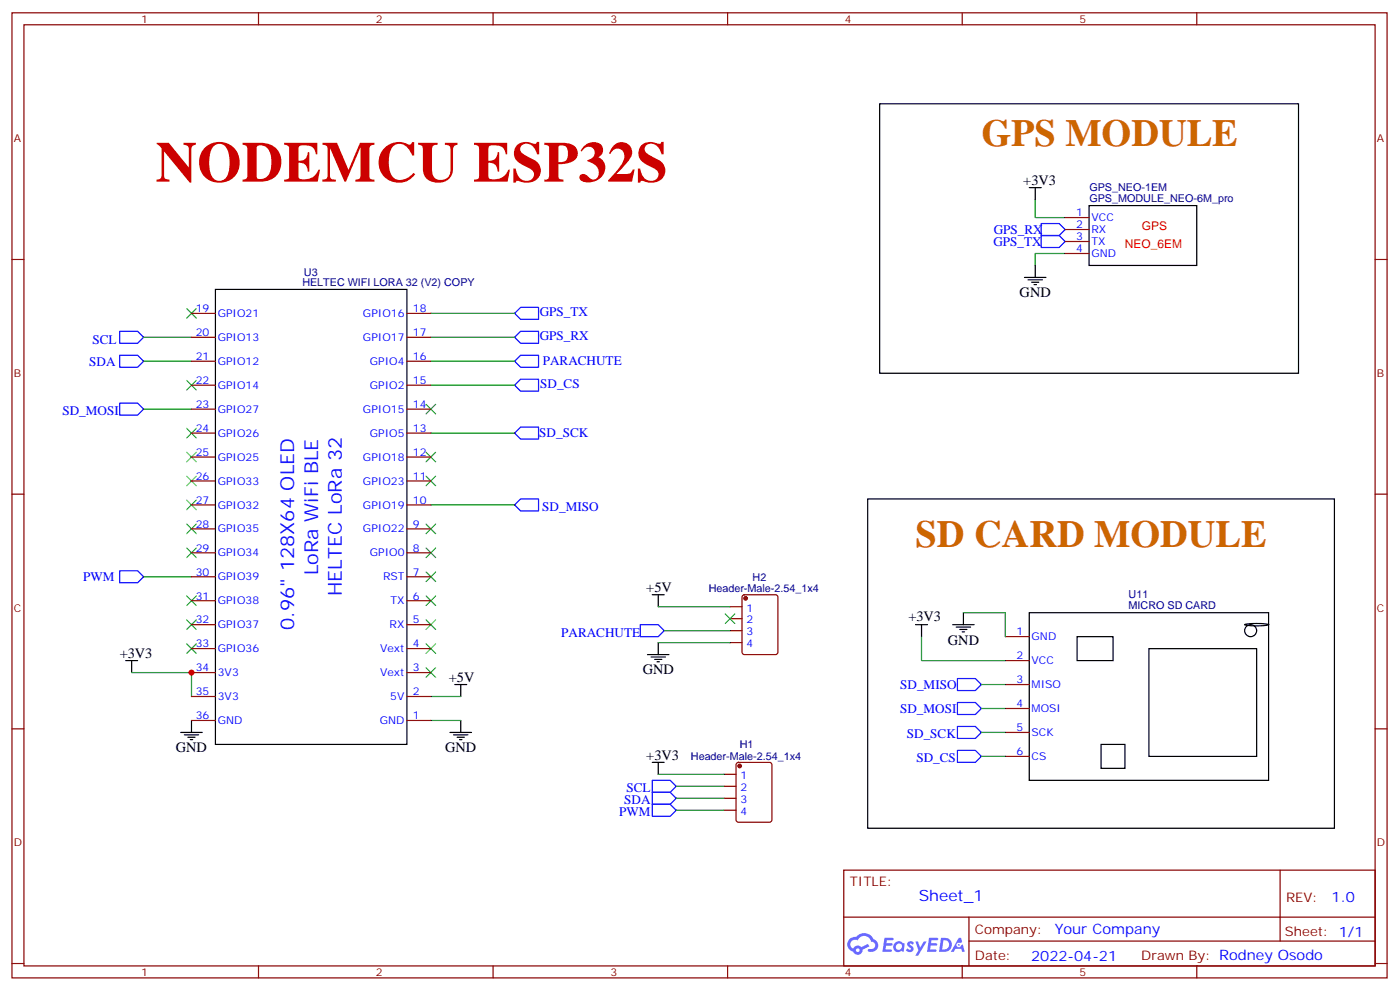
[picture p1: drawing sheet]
<svg xmlns="http://www.w3.org/2000/svg" width="413mm" height="292mm" viewBox="0 0 413 292" stroke-linecap="round" stroke-linejoin="round" font-family="sans-serif">
<g fill="none" stroke="#870000" stroke-width=".35">
<path d="M3.5 3.8h405.4v284.3h-405.4zM7.1 7.3h398.2v277.3h-398.2zM76.2 3.8v3.5M145.3 3.8v3.5M214.5 3.8v3.5M283.6 3.8v3.5M352.8 3.8v3.5M3.5 76.4h3.6M405.3 76.4h3.6M3.5 145.6h3.6M405.3 145.6h3.6M3.5 214.7h3.6"/>
<path d="M405.3 214.7h3.6M248.7 256.4h156.6v28.2h-156.6zM377.3 256.4v20.9M248.7 270.2h156.5M285.6 277.3h119.6M285.6 270.2v14.1M3.5 283.9h3.6M76.2 284.6v3.5M145.3 284.6v3.5M214.5 284.6v3.5M283.6 284.6v3.5M352.8 284.6v3.5"/>
<path d="M405.3 283.9h3.6"/>
</g>
<g fill="#5487ff">
<path d="M267.7 277.5a1.22 1.22 0 0 1 1.7 .3l-.4 .6a.47 .47 0 0 0-.3-.4 .47 .47 0 0 0-.5 .2l.1 .2a1.14 1.14 0 0 1 .8 1.7 1.14 1.14 0 0 1-1.9 0l-.2-.2 .5-.5 .7 .4a.29 .29 0 0 0 .3-.2 .29 .29 0 0 0-.2-.4 1.04 1.04 0 0 1-.6-1.7z"/>
<path d="M260.7 276.3h2.4l.3 .2-.2 .5h-1.8l-.1 .9h1.5l.3 .4-.3 .3h-1.6l-.2 1.1 1.7 .1 .2 .3-.2 .3h-2.6z"/>
<path d="M273.8 276.3h2.4l.3 .2-.1 .5h-1.8l-.2 .9h1.6l.3 .4-.4 .3h-1.6l-.1 1.1 1.7 .1 .2 .3-.2 .3h-2.6z"/>
<path d="M282.6 276.3h.7l.3 1.2-.6 .4a.69 .69 0 0 0-1 .2 .69 .69 0 0 0 .4 1 .69 .69 0 0 0 .9-.6l.5-.3 .6 2.2h-.8l-.2-.8h-1.8l-.5 .8h-.8z"/>
<path d="M269.8 277.4h.8l.6 1.8 1.1-1.8h.9l-2.6 4.2h-.8l.9-1.6z"/>
<path d="M277.4 276.3l-.6 4.1h1.3a2.11 2.11 0 0 0 2.5-2.1 2.11 2.11 0 0 0-2.5-2zM278.1 277a1.39 1.39 0 0 1 1.7 1.4 1.39 1.39 0 0 1-1.8 1.3h-.3z"/>
<path d="M263.7 277.9a1.54 1.54 0 0 0-.1 2.2 1.54 1.54 0 0 0 2.2 .1l.6 .2 .3-2.3-.2-.2h-.4a1.49 1.49 0 0 0-2.4 0zM264 278.9a.94 .94 0 0 1 1.8 0 .94 .94 0 0 1-1.8 0z"/>
<path d="M250.4 276.7a2.18 2.18 0 0 0 1.1 3.7 1.44 1.44 0 0 0 1.6 .9 1.44 1.44 0 0 0 1.2-1.5l2-1-.5-.7-1.9 .9a1.47 1.47 0 0 0-2.4 .5 1.39 1.39 0 0 1-.7-2 1.39 1.39 0 0 1 2-.4 2.12 2.12 0 0 1 2.2-1.3 2.12 2.12 0 0 1 1.9 1.7 1.14 1.14 0 0 1 1.1 1.4 1.14 1.14 0 0 1-1.7 .7 .43 .43 0 0 0-.5 .4 .43 .43 0 0 0 .4 .5 1.98 1.98 0 0 0 2.5-1.3 1.98 1.98 0 0 0-1.2-2.5 3.1 3.1 0 0 0-5.3-.7l-.9 .1zM252.3 280a.55 .55 0 0 1 1.1 0 .55 .55 0 0 1-1.1 0z"/>
<circle cx="282.6" cy="278.4" r=".26"/>
</g>
<g fill="none" stroke="#3c3" stroke-width=".35">
<path d="M55 90.9l2.9 2.8M57.9 90.9l-2.9 2.8M55 112.1l2.9 2.8M57.9 112.1l-2.9 2.8M125.6 119.1l2.8 2.9M128.4 119.1l-2.8 2.9M55 133.2l2.9 2.9M55 126.2l2.9 2.8M57.9 133.2l-2.9 2.9M57.9 126.2l-2.9 2.8M125.6 133.2l2.8 2.9M128.4 133.2l-2.8 2.9"/>
<path d="M55 147.4l2.9 2.8M55 140.3l2.9 2.8M55 154.4l2.9 2.8M57.9 147.4l-2.9 2.8M57.9 140.3l-2.9 2.8M57.9 154.4l-2.9 2.8M125.6 140.3l2.8 2.8M125.6 154.4l2.8 2.8M128.4 140.3l-2.8 2.8M128.4 154.4l-2.8 2.8M55 175.6l2.9 2.8M55 161.5l2.9 2.8"/>
<path d="M57.9 175.6l-2.9 2.8M57.9 161.5l-2.9 2.8M125.6 161.5l2.8 2.8M125.6 168.5l2.8 2.8M125.6 175.6l2.8 2.8M128.4 161.5l-2.8 2.8M128.4 168.5l-2.8 2.8M128.4 175.6l-2.8 2.8M55 189.7l2.9 2.8M55 182.6l2.9 2.9M57.9 189.7l-2.9 2.8M57.9 182.6l-2.9 2.9"/>
<path d="M125.6 189.7l2.8 2.8M125.6 196.7l2.8 2.9M125.6 182.6l2.8 2.9M128.4 189.7l-2.8 2.8M128.4 196.7l-2.8 2.9M128.4 182.6l-2.8 2.9M213.8 180.9l2.8 2.8M216.6 180.9l-2.8 2.8"/>
</g>
<g fill="none" stroke="#000" stroke-width=".35">
<path d="M259.3 30.6h123.5v79.4h-123.5zM303.4 55.3h3.5M305.2 55.3v3.5M305.2 78.2v3.5M321 60.6h31.8v17.6h-31.8zM63.5 85.3h56.4v134h-56.4zM302 81.7h6.3M303 82.4h4.3M304.1 83.1h2.1M304.8 83.9h.7M255.8 147h137.5v97h-137.5zM192.3 175.2h3.5"/>
<path d="M194 175.2v3.6M37 194.6h3.6M38.8 194.6v3.6M190.9 192.9h6.3M191.9 193.6h4.2M193 194.3h2.1M193.7 195h.7M194 189.3v3.6M269.9 184h3.5M271.6 184v3.6M280.8 184h6.4M281.9 184.7h4.2"/>
<path d="M282.9 185.5h2.1M283.6 186.2h.7M284 180.5v3.5M303.4 180.5h70.5v49.4h-70.5zM317.5 187.6h10.6v7h-10.6zM338.7 191.1h31.7v31.7h-31.7zM366.9 184a17.8 17.8 0 0 1 7 0 17.8 17.8 0 0 1-7 0zM53.3 215.8h6.3M54.3 216.5h4.3M55.4 217.2h2.1M56.1 217.9h.7M56.4 212.3v3.5"/>
<path d="M132.6 215.8h6.4M133.7 216.5h4.2M134.1 201.7h3.5M134.8 217.2h2.1M135.5 217.9h.7M135.8 201.7v3.5M135.8 212.3v3.5M324.6 219.3h7v7.1h-7zM192.3 224.6h3.5M194 224.6v3.5"/>
<circle cx="368.7" cy="185.8" r="1.76"/>
</g>
<g fill="none" stroke="#008700" stroke-width=".35">
<path d="M305.2 58.8v5.3h8.8M314 74.7h-8.8v3.5M42.3 99.4h14.1M127 99.4h24.7M127 92.3h24.7M42.3 106.4h14.1M127 106.4h24.7M127 113.5h24.7M42.3 120.5h14.1M127 127.6h24.7M127 148.8h24.7M42.3 169.9h14.1"/>
<path d="M194 178.8h21.2M38.8 198.2h17.6v7M194 189.3h21.2M195.8 185.8h19.4M271.6 187.6v7h24.7M284 180.5h12.3v7.1M127 205.2h8.8M127 212.3h8.8M289.3 208.7h7M289.3 201.7h7M289.3 215.8h7M194 228.1h19.4"/>
<path d="M199.3 238.7h14.1M199.3 235.2h14.1M199.3 231.7h14.1M289.3 222.8h7"/>
</g>
<g fill="none" stroke="#00f" stroke-width=".35">
<path d="M306.9 69.4h5.3l1.8 1.8-1.8 1.7h-5.3zM306.9 65.9h5.3l1.8 1.7-1.8 1.8h-5.3zM35.3 97.6h5.3l1.7 1.8-1.7 1.7h-5.3zM151.7 99.4l1.8-1.8h5.2v3.5h-5.2zM151.7 92.3l1.8-1.7h5.2v3.5h-5.2zM35.3 118.8h5.3l1.7 1.7-1.7 1.8h-5.3zM35.3 104.7h5.3l1.7 1.7-1.7 1.8h-5.3zM151.7 113.5l1.8-1.8h5.2v3.6h-5.2zM151.7 106.4l1.8-1.7h5.2v3.5h-5.2zM151.7 127.6l1.8-1.8h5.2v3.6h-5.2zM151.7 148.8l1.8-1.8h5.2v3.5h-5.2zM35.3 168.2h5.3l1.7 1.7-1.7 1.8h-5.3z"/>
<path d="M188.7 184h5.3l1.8 1.8-1.8 1.8h-5.3zM282.2 199.9h5.3l1.8 1.8-1.8 1.7h-5.3zM282.2 207h5.3l1.8 1.7-1.8 1.8h-5.3zM282.2 214h5.3l1.8 1.8-1.8 1.8h-5.3zM192.3 229.9h5.3l1.7 1.8-1.7 1.7h-5.3zM192.3 233.4h5.3l1.7 1.8-1.7 1.8h-5.3zM192.3 237h5.3l1.7 1.7-1.7 1.8h-5.3zM282.2 221.1h5.3l1.8 1.7-1.8 1.8h-5.3z"/>
</g>
<g fill="none" stroke="#870000" stroke-width=".35">
<path d="M314 74.7h7M314 71.2h7M314 67.6h7M314 64.1h7M56.4 99.4h7.1M56.4 92.3h7.1M119.9 99.4h7.1M119.9 92.3h7.1M56.4 113.5h7.1M56.4 106.4h7.1M119.9 113.5h7.1M119.9 106.4h7.1"/>
<path d="M56.4 134.7h7.1M56.4 127.6h7.1M56.4 120.5h7.1M119.9 134.7h7.1M119.9 127.6h7.1M119.9 120.5h7.1M56.4 155.8h7.1M56.4 148.8h7.1M56.4 141.7h7.1M119.9 155.8h7.1M119.9 148.8h7.1M119.9 141.7h7.1"/>
<path d="M56.4 177h7.1M56.4 169.9h7.1M56.4 162.9h7.1M119.9 177h7.1M119.9 169.9h7.1M119.9 162.9h7.1M215.2 178.8h3.5M219 175.4l.4-.2h9.2l.7 .5v16.5l-.5 .6-9.4 .1-.6-.5-.1-16.5zM56.4 198.2h7.1M56.4 191.1h7.1M56.4 184h7.1M119.9 198.2h7.1"/>
<path d="M119.9 191.1h7.1M119.9 184h7.1M215.2 182.3h3.5M215.2 185.8h3.5M215.2 189.3h3.5M296.3 187.6h7.1M296.3 194.6h7.1M56.4 212.3h7.1M56.4 205.2h7.1M119.9 212.3h7.1M119.9 205.2h7.1M296.3 201.7h7.1"/>
<path d="M296.3 208.7h7.1M296.3 215.8h7.1M213.4 228.1h3.6M213.4 231.7h3.6M213.4 235.2h3.6M213.4 238.7h3.6M217.2 224.8l.5-.2h9.1l.7 .4v16.5l-.4 .7-9.4 .1-.7-.5v-16.5zM296.3 222.8h7.1"/>
</g>
<g fill="#870000" stroke="#870000" stroke-width=".35">
<circle cx="218" cy="225.7" r=".53"/>
<circle cx="219.8" cy="176.3" r=".53"/>
</g>
<circle cx="56.4" cy="198.2" r=".88" fill="#c00"/>
<text font-size="16.9" fill="#c00" x="45.9" y="53.5">NODEMCU ESP32S</text>
<g font-size="11.3" fill="#c60">
<text x="289.3" y="42.9">GPS MODULE</text>
<text x="269.9" y="161.1">SD CARD MODULE</text>
</g>
<g font-size="5.6" fill="#00f">
<text x="93.8" y="169.5" transform="rotate(-90 93.8 169.5)">LoRa WiFi BLE</text>
<text x="100.8" y="175.7" transform="rotate(-90 100.8 175.7)">HELTEC LoRa 32</text>
<text x="86.7" y="185.7" transform="rotate(-90 86.7 185.7)">0.96&quot; 128X64 OLED</text>
</g>
<text font-size="4.6" fill="#00f" x="270.8" y="265.4">Sheet_1</text>
<g font-size="4.2">
<text x="301.6" y="54.6">+3V3</text>
<text x="300.6" y="87.4">GND</text>
<text x="190.5" y="174.5">+5V</text>
<text x="267.8" y="182.9">+3V3</text>
<text x="279.4" y="190">GND</text>
<text x="35.3" y="193.9">+3V3</text>
<text x="132.3" y="201">+5V</text>
<text x="189.4" y="198.5">GND</text>
<text x="51.9" y="221.4">GND</text>
<text x="131.2" y="221.4">GND</text>
<text x="190.5" y="223.9">+3V3</text>
</g>
<g font-size="4.2" fill="#00f">
<text x="392.5" y="265.6">1.0</text>
<text x="310.9" y="275.2">Your Company</text>
<text x="304" y="283">2022-04-21</text>
</g>
<g font-size="3.9" fill="#00f">
<text x="292.9" y="68.9">GPS_RX</text>
<text x="292.8" y="72.4">GPS_TX</text>
<text x="159.1" y="93">GPS_TX</text>
<text x="27.3" y="101.2">SCL</text>
<text x="159.1" y="100.1">GPS_RX</text>
<text x="26.3" y="107.7">SDA</text>
<text x="160" y="107.7">PARACHUTE</text>
<text x="159.3" y="114.2">SD_CS</text>
<text x="18.4" y="122.3">SD_MOSI</text>
<text x="159" y="128.8">SD_SCK</text>
<text x="159.9" y="150.4">SD_MISO</text>
<text x="24.5" y="171">PWM</text>
<text x="165.4" y="187.6">PARACHUTE</text>
<text x="265.4" y="202.9">SD_MISO</text>
<text x="265.3" y="210">SD_MOSI</text>
<text x="267.3" y="217.6">SD_SCK</text>
<text x="270.1" y="224.6">SD_CS</text>
<text x="184.7" y="233.4">SCL</text>
<text x="184" y="237">SDA</text>
<text x="182.5" y="240.5">PWM</text>
</g>
<g font-size="3.9" fill="#800">
<text x="250.5" y="260.9">TITLE:</text>
<text x="379.1" y="265.6">REV:</text>
<text x="287.4" y="275.1">Company:</text>
<text x="378.7" y="275.8">Sheet: 1/1</text>
<text x="287.4" y="282.8">Date:</text>
<text x="336.4" y="282.9">Draw</text>
<text x="346.6" y="282.9">n By: Rodney Osodo</text>
</g>
<g font-size="3.5" fill="#f00">
<text x="336.5" y="67.6">GPS</text>
<text x="331.6" y="72.9">NEO_6EM</text>
</g>
<g font-size="3.2" fill="#800">
<text x="41.6" y="6.8">1</text>
<text x="110.8" y="6.8">2</text>
<text x="179.9" y="6.8">3</text>
<text x="249.1" y="6.8">4</text>
<text x="318.2" y="6.8">5</text>
<text x="4.1" y="41.9">A</text>
<text x="405.9" y="41.9">A</text>
<text x="4.1" y="111">B</text>
<text x="405.9" y="111">B</text>
<text x="4.1" y="180.2">C</text>
<text x="405.9" y="180.2">C</text>
<text x="4.1" y="249.3">D</text>
<text x="405.9" y="249.3">D</text>
<text x="41.6" y="287.6">1</text>
<text x="110.8" y="287.6">2</text>
<text x="179.9" y="287.6">3</text>
<text x="249.1" y="287.6">4</text>
<text x="318.2" y="287.6">5</text>
</g>
<g font-size="3.2" fill="#000080">
<text x="321.1" y="59.4">GPS_MODULE_NEO-6M_pro</text>
<text x="321.1" y="56.2">GPS_NEO-1EM</text>
<text x="89.6" y="81.3">U3</text>
<text x="89.1" y="84.2">HELTEC WIFI LORA 32 (V2) COPY</text>
<text x="221.9" y="171.1">H2</text>
<text x="208.9" y="174.5">Header-Male-2.54_1x4</text>
<text x="332.7" y="179.5">MICRO SD CARD</text>
<text x="332.7" y="176.3">U11</text>
<text x="218.1" y="220.4">H1</text>
<text x="203.7" y="224">Header-Male-2.54_1x4</text>
</g>
<g font-size="3.2" fill="#00f">
<text x="317.2" y="63.7">1</text>
<text x="321.7" y="65.2">VCC</text>
<text x="317.2" y="70.8">3</text>
<text x="317.2" y="67.3">2</text>
<text x="321.7" y="68.7">RX</text>
<text x="317.2" y="74.3">4</text>
<text x="321.7" y="75.7">GND</text>
<text x="321.7" y="72.2">TX</text>
<text x="57.7" y="92">19</text>
<text x="64.2" y="93.4">GPIO21</text>
<text x="107" y="93.4">GPIO16</text>
<text x="121.7" y="92">18</text>
<text x="57.7" y="99">20</text>
<text x="64.2" y="100.4">GPIO13</text>
<text x="107" y="100.4">GPIO17</text>
<text x="121.7" y="99">17</text>
<text x="57.7" y="106.1">21</text>
<text x="64.2" y="107.5">GPIO12</text>
<text x="109" y="107.5">GPIO4</text>
<text x="121.7" y="106.1">16</text>
<text x="57.7" y="113.1">22</text>
<text x="121.7" y="113.1">15</text>
<text x="64.2" y="114.5">GPIO14</text>
<text x="109" y="114.5">GPIO2</text>
<text x="57.7" y="120.2">23</text>
<text x="64.2" y="121.6">GPIO27</text>
<text x="107" y="121.6">GPIO15</text>
<text x="121.7" y="120.2">14</text>
<text x="57.7" y="127.2">24</text>
<text x="64.2" y="128.7">GPIO26</text>
<text x="109" y="128.7">GPIO5</text>
<text x="121.7" y="127.2">13</text>
<text x="57.7" y="134.3">25</text>
<text x="64.2" y="135.7">GPIO25</text>
<text x="107" y="135.7">GPIO18</text>
<text x="121.7" y="134.3">12</text>
<text x="57.7" y="141.4">26</text>
<text x="64.2" y="142.8">GPIO33</text>
<text x="107" y="142.8">GPIO23</text>
<text x="121.7" y="141.4">11</text>
<text x="57.7" y="148.4">27</text>
<text x="64.2" y="149.8">GPIO32</text>
<text x="107" y="149.8">GPIO19</text>
<text x="121.7" y="148.4">10</text>
<text x="57.7" y="155.5">28</text>
<text x="121.7" y="155.5">9</text>
<text x="64.2" y="156.9">GPIO35</text>
<text x="107" y="156.9">GPIO22</text>
<text x="57.7" y="162.5">29</text>
<text x="64.2" y="163.9">GPIO34</text>
<text x="109" y="163.9">GPIO0</text>
<text x="121.7" y="162.5">8</text>
<text x="57.7" y="169.6">30</text>
<text x="64.2" y="171">GPIO39</text>
<text x="112.9" y="171">RST</text>
<text x="121.7" y="169.6">7</text>
<text x="57.7" y="176.6">31</text>
<text x="64.2" y="178">GPIO38</text>
<text x="115.1" y="178">TX</text>
<text x="121.7" y="176.6">6</text>
<text x="57.7" y="183.7">32</text>
<text x="64.2" y="185.1">GPIO37</text>
<text x="114.9" y="185.1">RX</text>
<text x="121.7" y="183.7">5</text>
<text x="220" y="180.2">1</text>
<text x="220" y="183.7">2</text>
<text x="57.7" y="190.7">33</text>
<text x="121.7" y="190.7">4</text>
<text x="220" y="187.2">3</text>
<text x="220" y="190.7">4</text>
<text x="299.6" y="187.2">1</text>
<text x="304.1" y="188.6">GND</text>
<text x="57.7" y="197.8">34</text>
<text x="64.2" y="192.2">GPIO36</text>
<text x="112.1" y="192.2">Vext</text>
<text x="121.7" y="197.8">3</text>
<text x="299.6" y="194.3">2</text>
<text x="304.1" y="195.7">VCC</text>
<text x="64.2" y="199.2">3V3</text>
<text x="112.1" y="199.2">Vext</text>
<text x="299.6" y="201.3">3</text>
<text x="304.1" y="202.7">MISO</text>
<text x="57.7" y="204.9">35</text>
<text x="64.2" y="206.3">3V3</text>
<text x="115.1" y="206.3">5V</text>
<text x="121.7" y="204.9">2</text>
<text x="299.6" y="208.4">4</text>
<text x="304.1" y="209.8">MOSI</text>
<text x="57.7" y="211.9">36</text>
<text x="64.2" y="213.3">GND</text>
<text x="112" y="213.3">GND</text>
<text x="121.7" y="211.9">1</text>
<text x="299.6" y="215.4">5</text>
<text x="304.1" y="216.9">SCK</text>
<text x="299.6" y="222.5">6</text>
<text x="304.1" y="223.9">CS</text>
<text x="218.3" y="229.6">1</text>
<text x="218.3" y="233.1">2</text>
<text x="218.3" y="236.6">3</text>
<text x="218.3" y="240.1">4</text>
</g>
</svg>
